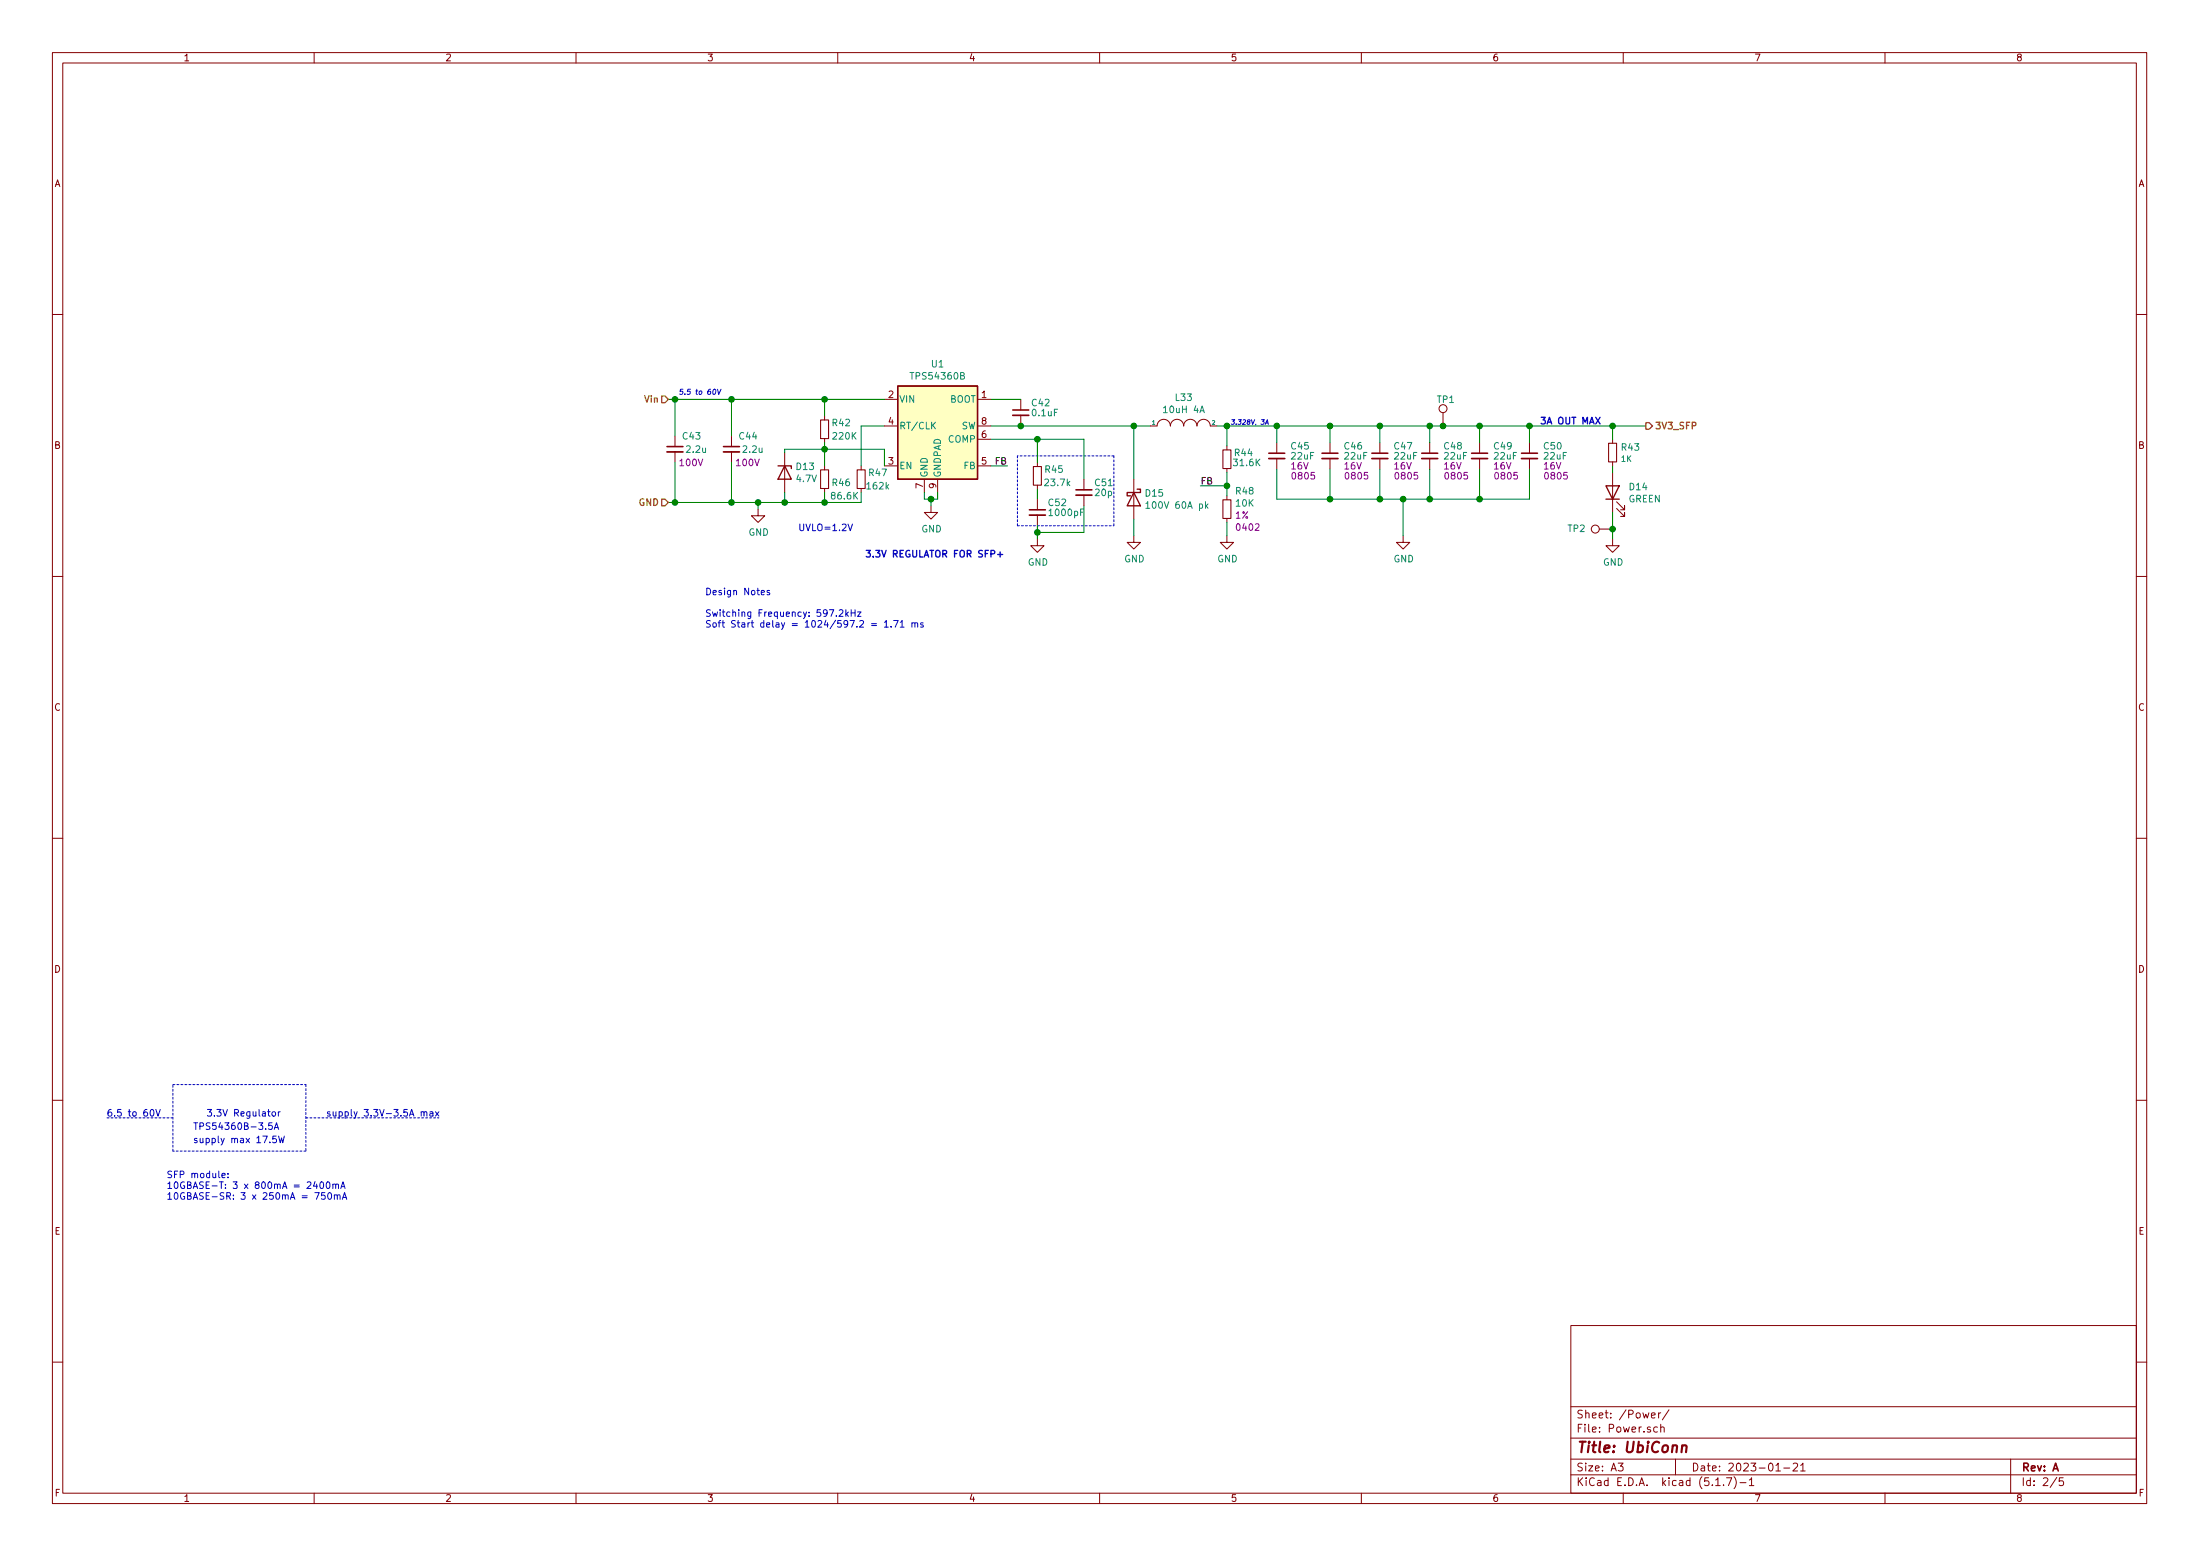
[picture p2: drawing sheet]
<svg xmlns="http://www.w3.org/2000/svg" width="420mm" height="297mm" viewBox="0 0 420 297" stroke-linecap="round" stroke-linejoin="round" font-family="sans-serif">
<g fill="none" stroke="#840000" stroke-width=".19">
<path d="M10 10h400v277h-400zM12 12h396v273.1h-396zM60 10v2M110 10v2M160 10v2M210 10v2M260 10v2M310 10v2M360 10v2M10 60h2M157.5 79.4v.8M168.9 76.2h2.5"/>
<path d="M186.7 76.2h2.5M194.9 76.2v2.1M194.9 79.3v2M275.6 78.8v2.5M408 60h2M128.9 83.2v2.1M128.9 86.3v2M139.7 83.2v2.1M139.7 86.3v2M144.8 97.2v1.3h1.2l-1.2 1.2-1.3-1.2h1.3M149.9 86.4v7.6M157.5 83.7v.8"/>
<path d="M157.5 88.9v.8M157.5 93.3v.7M164.5 88.9v.8M164.5 93.3v.7M168.9 88.9h2.5M168.9 81.3h2.5M176.5 91.5v2.5M177.8 96.6v1.2h1.3l-1.3 1.3-1.3-1.3h1.3M179.1 91.5v2.5M186.7 88.9h2.5M186.7 81.3h2.5M186.7 83.9h2.5"/>
<path d="M198.1 88.3v.8M198.1 92.6v.8M198.1 95.3v2M198.1 98.3v2.1M207 91.5v2M207 94.5v2.1M216.5 91.5v7.6M219.7 81.3h1.3a1.27 1.27 0 0 1 1.2-1.3 1.27 1.27 0 0 1 1.3 1.3 1.27 1.27 0 0 1 1.3-1.3 1.27 1.27 0 0 1 1.3 1.3 1.27 1.27 0 0 1 1.2-1.3 1.27 1.27 0 0 1 1.3 1.3 1.27 1.27 0 0 1 1.3-1.3 1.27 1.27 0 0 1 1.2 1.3h1.3M234.3 85.1v.8M234.3 89.4v.8M234.3 94.7v.7M234.3 99v.7"/>
<path d="M243.8 84.5v2M243.8 87.5v2.1M254 84.5v2M254 87.5v2.1M263.5 84.5v2M263.5 87.5v2.1M273 84.5v2M273 87.5v2.1M282.6 84.5v2M282.6 87.5v2.1M292.1 84.5v2M292.1 87.5v2.1"/>
<path d="M308 83.9v.7M308 88.2v.7M308 90.2v7.6M308.7 97.1l1.6 1.5v-.8v.8h-.8M308.7 95.8l1.6 1.5v-.7v.7h-.8M10 110h2M198.1 102.9v1.3h1.3l-1.3 1.2-1.3-1.2h1.3M216.5 102.3v1.2h1.3l-1.3 1.3-1.2-1.3h1.2M234.3 102.3v1.2h1.3l-1.3 1.3-1.3-1.3h1.3M268 102.3v1.2h1.2l-1.2 1.3-1.3-1.3h1.3M305.4 101h2.6M308 102.9v1.3h1.2l-1.2 1.2-1.3-1.2h1.3"/>
<path d="M408 110h2M10 160h2M408 160h2M10 210h2M408 210h2M300 253h108v32.1h-108zM10 260h2M300 278.5h108M300 274.5h108M300 268.5h108M309 279.3h1l-.5 .6 .4 .1v.7l-.2 .1-.7-.1M315.4 270.2l.7-.1v-.3l-.5-.1-.2 .2 .1 .7h.6"/>
<path d="M316.5 272.5l-.4-.1-.3 .3 .1 .6 .2 .1 .4-.1M316.8 269.7v1M317.2 272.5a.37 .37 0 0 1 .6 .1v.8M317.2 269.7l-.4 .1v.2M317.2 271.9v1.5M318.7 269.1l-1.2 2M320 278.5v3M339.2 279.7l.4-.4v1.5M342.5 279.5l.5-.2 .3 .2v.2l-.9 1.1h.9M343.9 279.7l.4-.4v1.5M384 278.5v6.6M408 260h2"/>
<path d="M60 285.1v1.9M110 285.1v1.9M160 285.1v1.9M210 285.1v1.9M260 285.1v1.9M300 281.5h108M310 285.1v1.9M327.7 283.6h.8M329.2 283.5v.1M329.7 282.1h1l-.6 1.5M331.2 281.9a1.71 1.71 0 0 1 0 2.3M332.3 283h1.2"/>
<path d="M334.1 282.5l.4-.4v1.5M334.1 283.6h.8M339.2 280.8h.8M340.7 280.2h1.1M343.9 280.8h.9M360 285.1v1.9M392.8 282l-1.3 2M394 282.1h-.7l-.1 .7 .3-.1h.5l.1 .3-.1 .5-.2 .1-.6-.1"/>
<circle cx="275.6" cy="78" r=".76"/>
<circle cx="304.7" cy="101" r=".76"/>
</g>
<path d="M321.3 276.1l.3-.2 .4 .1v1.2M321.3 275.9l-.2 1.3" fill="none" stroke="#840000" stroke-width=".41"/>
<path d="M171.4 73.7h15.3v17.8h-15.3zM148.6 88.9h2.5v.5M149.9 88.9l1.2 2.6h-2.5zM216.5 94l1.3 2.6h-2.5zM217.2 93.4h.6v.6h-2.5v.7h.6M306.7 92.7h2.5l-1.2 2.6zM306.7 95.3h2.5" fill="none" stroke="#840000" stroke-width=".25"/>
<path d="M193.4 79.3h3.1M127.4 86.3h3M138.2 86.3h3M196.6 98.3h3M205.5 94.5h3M242.3 87.5h3.1M252.5 87.5h3M262 87.5h3M271.5 87.5h3.1M281.1 87.5h3M290.6 87.5h3" fill="none" stroke="#840000" stroke-width=".33"/>
<path d="M193.4 78.3h3.1M127.4 85.3h3M138.2 85.3h3M196.6 97.3h3M205.5 93.5h3M242.3 86.5h3.1M252.5 86.5h3M262 86.5h3M271.5 86.5h3.1M281.1 86.5h3M290.6 86.5h3" fill="none" stroke="#840000" stroke-width=".3"/>
<path d="M156.7 89.7h1.5v3.6h-1.5zM156.7 80.2h1.5v3.5h-1.5zM163.7 89.7h1.5v3.6h-1.5zM197.4 89.1h1.5v3.5h-1.5zM233.6 95.4h1.5v3.6h-1.5zM233.6 85.9h1.5v3.5h-1.5zM307.2 84.6h1.5v3.6h-1.5z" fill="none" stroke="#840000" stroke-width=".2"/>
<path d="M171.4 73.7h15.3v17.8h-15.3z" fill="#ffffc2" stroke="#ffffc2" stroke-width=".19"/>
<path d="M178.1 81.2l.6 .7M178.7 80.6l-.8 .7M218.8 96.1l.4-.3v1.2M218.8 97h.8M230.4 96.6l.3 .4M230.7 96.2l-.5 .5" fill="none" stroke="#008484" stroke-width=".19"/>
<path d="M194.3 87v13.4M212.7 87h-18.4M194.3 100.4h18.4M212.7 100.4v-13.4M33 207h25.4M33 219.7v-12.7M33 213.4h-12.7M58.4 207v12.7M58.4 219.7h-25.4M58.4 213.4h25.4" fill="none" stroke="#0000c2" stroke-width=".19" stroke-dasharray=".4 .4"/>
<g fill="none" stroke="#008400" stroke-width=".19">
<path d="M127.6 76.2h41.3M128.9 76.2v7M139.7 76.2v7M157.5 76.2v3.2M189.2 76.2h5.7M128.9 88.3v7.6M139.7 88.3v7.6M144.8 95.9v1.3M149.9 86.4v-.6h19v3.1M149.9 94v1.9M157.5 84.5v4.4M157.5 94v1.9"/>
<path d="M164.5 94v1.9h-36.9M168.9 81.3h-4.4v7.6M176.5 94v1.3h2.6v-1.3M177.8 95.3v1.3M189.2 81.3h30.5M189.2 83.9h17.8v7.6M189.2 88.9h3.2M198.1 83.9v4.4M198.1 93.4v1.9M207 96.6v5h-8.9M216.5 81.3v10.2M216.5 99.1v3.2"/>
<path d="M229.2 92.7h5.1M232.4 81.3h81.9M234.3 81.3v3.8M234.3 90.2v4.5M234.3 99.7v2.6M243.8 89.6v5.7h48.3v-5.7M243.8 81.3v3.2M254 81.3v3.2M254 89.6v5.7M263.5 81.3v3.2M263.5 89.6v5.7M268 95.3v7"/>
<path d="M273 81.3v3.2M273 89.6v5.7M282.6 81.3v3.2M282.6 89.6v5.7M292.1 81.3v3.2M308 81.3v2.6M308 88.9v1.3M308 97.8v5.1M198.1 100.4v2.5"/>
</g>
<path d="M126.4 75.6h.6l.6 .6-.6 .7h-.6zM126.4 95.3h.6l.6 .6-.6 .7h-.6zM314.3 80.7h.7l.6 .6-.6 .7h-.7z" fill="none" stroke="#848400" stroke-width=".25"/>
<g fill="none" stroke="#0000c2" stroke-width=".19">
<path d="M136.3 74.4l.2-.1a.48 .48 0 0 1 .3 .6 .48 .48 0 0 1-.6 .3zM137 74.3l.3 1 .4-1M241.6 81l.4-.9 .2 .9M241.7 80.8h.5M145.4 113.1l.6-.1-.1-.2-.3-.1-.2 .2v.6h.5M147 112.8l-.3-.1-.2 .2v.2l.5 .1v.3h-.5M160.3 116.5l.5-.1 .2 .3-.8 1h.8M161.5 116.4v1.3M161.6 117.2l.4 .5M162 100l.4 1.3 .4-1.3M162 116.8l-.5 .5M162.6 116.4v1.3"/>
<path d="M162.6 117h.7M163.3 116.4v1.3M163.8 116.8h.6l-.6 .9h.6M166.4 119.1h1M166.4 119.4h1M168.9 118.8l.4-.3v1.2M168.9 119.7h.7M170.2 119.6v.1M170.7 118.5h.8l-.5 1.2M171.9 118.8l.4-.3v1.2M171.9 119.7h.8M174.2 119l.1-.1h.4v.8"/>
<path d="M174.2 118.9v.8M174.7 119.1l.2-.2h.3l.1 .8M176.3 118.9h-.3l-.2 .2 .1 .1 .4 .2v.3h-.5M28.8 211.9l.2-.1a.69 .69 0 0 1 .4 .6 .69 .69 0 0 1-.4 .7l-.2-.2-.1-.3zM29.8 211.8l.4 1.3 .4-1.3M51.9 214.3h-.5l-.1 .6 .5-.1 .2 .3v.3l-.2 .2-.5-.1M52.1 212.3l.3-.1 .2 .3-.1 .5-.3 .1-.3-.3zM52.4 215.6l.4-1.3 .4 1.3M52.5 215.3h.6M52.7 216.9h-.6v.6l.5-.1 .2 .2v.3l-.2 .2-.5-.1M53.2 212.2v.9M53.2 216.9l.3 1.2 .3-.9 .2 .9 .3-1.2"/>
<path d="M53.5 212.2l-.3 .3M80.4 212.4l.2-.2 .3 .1 .1 .8M80.4 212.2v.9M81 212.4l.2-.2 .3 .1v.8M82.1 212.3h.5l.1 .8M82.7 212.5l-.5 .1-.1 .2v.2h.6M83.2 212.2l.6 .9M83.8 212.2l-.6 .9M42.4 224.4l.6-.1v-.3h-.4l-.2 .2 .1 .6h.5M43.5 224.7v.1M43.5 224v.2M60.1 227.7h.9l-.6 1.2"/>
<path d="M60.2 225.6l-.3 .9h.8M60.5 226v.9M61.2 225.7l.2-.1a.69 .69 0 0 1 .4 .6 .69 .69 0 0 1-.4 .7l-.3-.5zM62.1 227.7h-.7v.6l.2-.1h.4l.1 .6-.2 .1-.5-.1M62.4 225.7l.2-.1a.67 .67 0 0 1 .4 .6 .67 .67 0 0 1-.4 .7l-.3-.5zM62.7 227.8l.2-.1a.67 .67 0 0 1 .4 .6 .67 .67 0 0 1-.4 .6l-.3-.4zM63.6 226.2l.2-.2 .3 .1v.8M63.6 226v.9M63.9 228.2h.4l.1 .7M63.9 228.1v.8M64.1 226.2l.2-.2 .3 .1v.8M64.4 228.3l.2-.2 .3 .1v.7"/>
<path d="M65.1 226.9l.4-1.3 .4 1.3M65.2 226.5h.6M65.4 228.9l.4-1.2 .4 1.2M65.5 228.6h.6"/>
</g>
<path d="M304.7 79.7l.9 1.2M305.6 79.7l-.9 1.2M190.5 105.9h1M191 105.4v.9" fill="none" stroke="#0000c2" stroke-width=".25"/>
<g fill="#008400" stroke="#008400" stroke-width=".25">
<circle cx="139.7" cy="76.2" r=".51"/>
<circle cx="263.5" cy="95.3" r=".51"/>
<circle cx="275.6" cy="81.3" r=".51"/>
<circle cx="198.1" cy="101.6" r=".51"/>
<circle cx="216.5" cy="81.3" r=".51"/>
<circle cx="144.8" cy="95.9" r=".51"/>
<circle cx="198.1" cy="83.9" r=".51"/>
<circle cx="149.9" cy="95.9" r=".51"/>
<circle cx="263.5" cy="81.3" r=".51"/>
<circle cx="234.3" cy="92.7" r=".51"/>
<circle cx="282.6" cy="81.3" r=".51"/>
<circle cx="157.5" cy="76.2" r=".51"/>
<circle cx="273" cy="81.3" r=".51"/>
<circle cx="254" cy="95.3" r=".51"/>
<circle cx="139.7" cy="95.9" r=".51"/>
<circle cx="157.5" cy="85.8" r=".51"/>
<circle cx="128.9" cy="95.9" r=".51"/>
<circle cx="128.9" cy="76.2" r=".51"/>
<circle cx="194.9" cy="81.3" r=".51"/>
<circle cx="157.5" cy="95.9" r=".51"/>
<circle cx="273" cy="95.3" r=".51"/>
<circle cx="177.8" cy="95.3" r=".51"/>
<circle cx="268" cy="95.3" r=".51"/>
<circle cx="282.6" cy="95.3" r=".51"/>
<circle cx="308" cy="101" r=".51"/>
<circle cx="243.8" cy="81.3" r=".51"/>
<circle cx="308" cy="81.3" r=".51"/>
<circle cx="292.1" cy="81.3" r=".51"/>
<circle cx="254" cy="81.3" r=".51"/>
<circle cx="234.3" cy="81.3" r=".51"/>
</g>
<text font-size="2.8" fill="#840000" x="301" y="277.3">Title: UbiConn</text>
<g font-size="2.1" fill="#840000">
<text x="301" y="273.5">File: Power.sch</text>
<text x="301" y="270.8">Sheet: /Power/</text>
<text x="301" y="280.9">Size: A3</text>
<text x="323" y="280.9">Date: 2023-01-21</text>
<text x="386" y="280.9">Rev: A</text>
<text x="301" y="283.7">KiCad E.D.A. kicad (5.1.7)-1</text>
<text x="386" y="283.7">Id: 2/5</text>
</g>
<g font-size="1.8" fill="#840000">
<text x="35" y="11.7">1</text>
<text x="85" y="11.7">2</text>
<text x="135" y="11.7">3</text>
<text x="185" y="11.7">4</text>
<text x="235" y="11.7">5</text>
<text x="285" y="11.7">6</text>
<text x="335" y="11.7">7</text>
<text x="385" y="11.7">8</text>
<text x="10.4" y="35.7">A</text>
<text x="408.4" y="35.7">A</text>
<text x="169.7" y="76">2</text>
<text x="187.5" y="76">1</text>
<text x="169.7" y="81.1">4</text>
<text x="187.5" y="83.6">6</text>
<text x="187.5" y="81.1">8</text>
<text x="10.4" y="85.7">B</text>
<text x="169.7" y="88.7">3</text>
<text x="187.5" y="88.7">5</text>
<text x="408.4" y="85.7">B</text>
<text x="176.3" y="93.2" transform="rotate(-90 176.3 93.2)">7</text>
<text x="178.8" y="93.2" transform="rotate(-90 178.8 93.2)">9</text>
<text x="10.4" y="135.7">C</text>
<text x="408.4" y="135.7">C</text>
<text x="10.4" y="185.7">D</text>
<text x="408.4" y="185.7">D</text>
<text x="10.4" y="235.7">E</text>
<text x="408.4" y="235.7">E</text>
<text x="10.5" y="285.7">F</text>
<text x="35" y="286.7">1</text>
<text x="85" y="286.7">2</text>
<text x="135" y="286.7">3</text>
<text x="185" y="286.7">4</text>
<text x="235" y="286.7">5</text>
<text x="285" y="286.7">6</text>
<text x="335" y="286.7">7</text>
<text x="385" y="286.7">8</text>
<text x="408.5" y="285.7">F</text>
</g>
<g font-size="1.8" fill="#008484">
<text x="178" y="70.1">U1</text>
<text x="171.7" y="76.9">VIN</text>
<text x="174.3" y="72.5">TPS54360B</text>
<text x="181.3" y="76.9">BOOT</text>
<text x="197.1" y="77.6">C42</text>
<text x="224.5" y="76.5">L33</text>
<text x="274.5" y="76.9">TP1</text>
<text x="130.5" y="83.9">C43</text>
<text x="141.2" y="83.9">C44</text>
<text x="159" y="81.4">R42</text>
<text x="159.2" y="83.9">220K</text>
<text x="171.7" y="82">RT/CLK</text>
<text x="183.6" y="82">SW</text>
<text x="197.2" y="79.5">0.1uF</text>
<text x="222.5" y="78.9">10uH 4A</text>
<text x="131.2" y="86.4">2.2u</text>
<text x="142" y="86.4">2.2u</text>
<text x="152.1" y="89.7">D13</text>
<text x="171.7" y="89.6">EN</text>
<text x="181.1" y="84.5">COMP</text>
<text x="184.1" y="89.6">FB</text>
<text x="235.8" y="89">31.6K</text>
<text x="235.9" y="87.1">R44</text>
<text x="246.7" y="85.8">C45</text>
<text x="246.7" y="87.7">22uF</text>
<text x="256.8" y="85.8">C46</text>
<text x="256.9" y="87.7">22uF</text>
<text x="266.3" y="85.8">C47</text>
<text x="266.4" y="87.7">22uF</text>
<text x="275.9" y="85.8">C48</text>
<text x="275.9" y="87.7">22uF</text>
<text x="285.4" y="85.8">C49</text>
<text x="285.4" y="87.7">22uF</text>
<text x="294.9" y="85.8">C50</text>
<text x="295" y="87.7">22uF</text>
<text x="309.8" y="86">R43</text>
<text x="152.2" y="92">4.7V</text>
<text x="158.9" y="95.3">86.6K</text>
<text x="159" y="92.8">R46</text>
<text x="165.7" y="93.4">162k</text>
<text x="166" y="90.9">R47</text>
<text x="177.2" y="91.2" transform="rotate(-90 177.2 91.2)">GND</text>
<text x="179.7" y="91.2" transform="rotate(-90 179.7 91.2)">GNDPAD</text>
<text x="199.7" y="90.3">R45</text>
<text x="199.7" y="92.8">23.7k</text>
<text x="209.2" y="92.8">C51</text>
<text x="209.2" y="94.7">20p</text>
<text x="218.8" y="94.8">D15</text>
<text x="236.1" y="94.4">R48</text>
<text x="311" y="95.9">GREEN</text>
<text x="311.3" y="93.6">D14</text>
<text x="176" y="101.6">GND</text>
<text x="200.3" y="96.6">C52</text>
<text x="200.6" y="98.5">1000pF</text>
<text x="219.6" y="97.1">100V 60A pk</text>
<text x="236.1" y="96.7">10K</text>
<text x="299.5" y="101.6">TP2</text>
<text x="143" y="102.3">GND</text>
<text x="196.3" y="108">GND</text>
<text x="214.7" y="107.4">GND</text>
<text x="232.5" y="107.4">GND</text>
<text x="266.1" y="107.4">GND</text>
<text x="306.1" y="108">GND</text>
</g>
<g font-size="1.8" fill="#848400">
<text x="123.3" y="76.9">Vin</text>
<text x="316" y="82">3V3_SFP</text>
<text x="122.1" y="96.6">GND</text>
</g>
<g font-size="1.8" fill="#0000c2">
<text x="294" y="81">3A OUT MAX</text>
<text x="152.4" y="101.4">UVLO=1.2V</text>
<text x="165.1" y="106.4">3.3V REGULATOR FOR SFP+</text>
<text x="134.6" y="113.6">Design Notes</text>
<text x="134.6" y="117.7">Switching Frequency: 597.2kHz</text>
<text x="134.6" y="119.8">Soft Start delay = 1024/597.2 = 1.71 ms</text>
<text x="20.3" y="213.1">6.5 to 60V</text>
<text x="36.8" y="215.7">TPS54360B-3.5A</text>
<text x="39.4" y="213.1">3.3V Regulator</text>
<text x="62.2" y="213.1">supply 3.3V-3.5A max</text>
<text x="36.8" y="218.2">supply max 17.5W</text>
<text x="31.7" y="224.9">SFP module:</text>
<text x="31.7" y="227">10GBASE-T: 3 x 800mA = 2400mA</text>
<text x="31.7" y="229">10GBASE-SR: 3 x 250mA = 750mA</text>
</g>
<g font-size="1.8" fill="#840084">
<text x="129.9" y="89">100V</text>
<text x="140.7" y="89">100V</text>
<text x="246.6" y="89.6">16V</text>
<text x="256.8" y="89.6">16V</text>
<text x="266.3" y="89.6">16V</text>
<text x="275.8" y="89.6">16V</text>
<text x="285.4" y="89.6">16V</text>
<text x="294.9" y="89.6">16V</text>
<text x="247" y="91.5">0805</text>
<text x="257.1" y="91.5">0805</text>
<text x="266.6" y="91.5">0805</text>
<text x="276.2" y="91.5">0805</text>
<text x="285.7" y="91.5">0805</text>
<text x="295.2" y="91.5">0805</text>
<text x="235.9" y="99">1%</text>
<text x="236.3" y="101.3">0402</text>
</g>
<g font-size="1.8">
<text x="190" y="88.7">FB</text>
<text x="229.2" y="92.5">FB</text>
</g>
<text font-size="1.5" fill="#008484" x="309.7" y="88.1">1K</text>
<text font-size="1.4" fill="#0000c2" x="129.5" y="75.3">5.5 to 60V</text>
<text font-size="1.2" fill="#0000c2" x="234.9" y="81.1">3.328V, 3A</text>
<g font-size="1.1" fill="#008484">
<text x="220.1" y="81.1">1</text>
<text x="231.5" y="81.1">2</text>
</g>
</svg>
